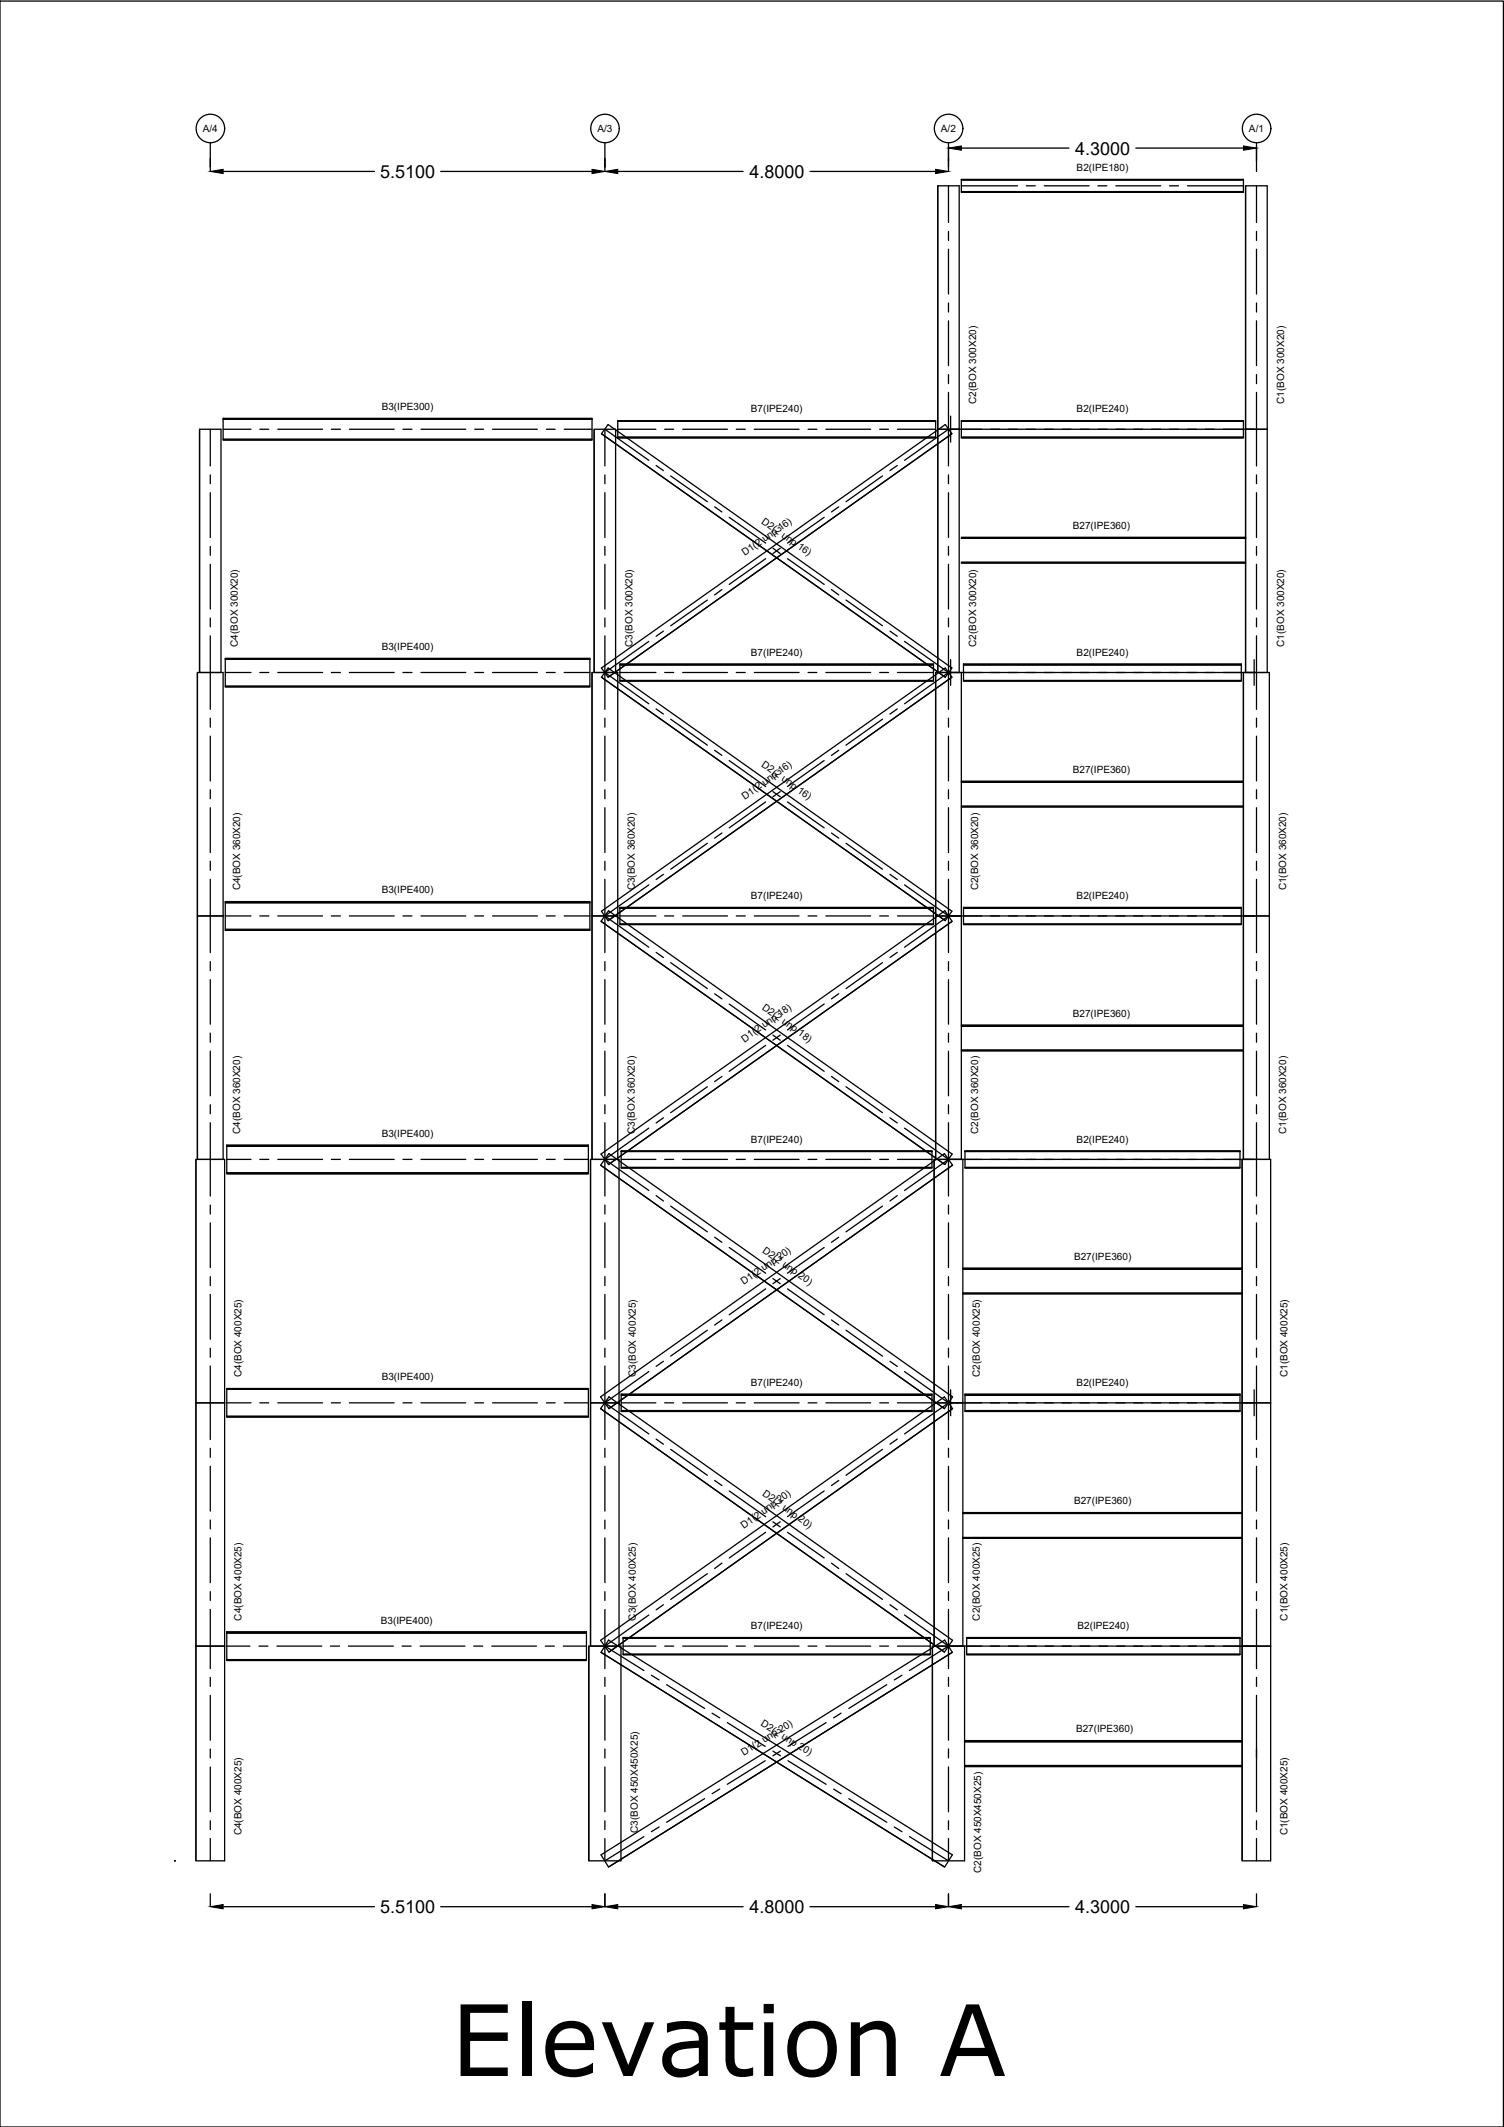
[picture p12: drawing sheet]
<svg xmlns="http://www.w3.org/2000/svg" width="297mm" height="420mm" viewBox="0 0 297 420" stroke-linecap="round" stroke-linejoin="round" font-family="sans-serif">
<!-- layer: 0 -->
<g fill="none" stroke="#000" stroke-width=".25">
<path d="M0 .2h296.9v420h-296.9zM41.5 28.2v5.7M44.1 33.9h29.9M87 33.9h29.9M119.5 28.2v5.7M122 33.9h24.8M160 33.9h24.8M185.2 36.7h4.2v96.1h-4.2v-48h4.2h-4.2zM185.2 36.7v96.1M187.3 28.2v5.7M187.3 36.7v7.2M189.9 35.4h55.7v2.6h-55.7z"/>
<path d="M189.9 38h55.7M189.9 37.8h55.7M189.9 36.7h11.1M189.9 29.3h21.2M202.7 36.7h1.8M206.2 36.7h8.9M216.8 36.7h1.8M220.4 36.7h8.8M224.3 29.3h21.3M231 36.7h1.7M234.5 36.7h11.1M245.6 35.5h-55.7h55.7"/>
<path d="M246 36.7h4.3v96.1h-4.3v-48h4.3h-4.3zM246 36.7v96.1M248.2 28.2v5.7M248.2 36.7v7.2M187.3 45.7v1.8M187.3 49.2v8.9M187.3 59.9v1.7M248.2 45.7v1.8M248.2 49.2v8.9M248.2 59.9v1.7M187.3 63.4v8.8M187.3 74v1.8"/>
<path d="M187.3 77.5v14.5M248.2 63.4v8.8M248.2 74v1.8M248.2 77.5v14.5M39.4 84.8h4.2v48h-4.2zM39.4 84.8v48M41.5 84.8v7.2M41.5 93.8v1.7M41.5 97.3v8.9M44.1 82.6h72.8v4.3h-72.8zM44.1 84.8h5.5M44.1 86.9h72.8"/>
<path d="M44.1 86.7h72.8M51.3 84.8h1.8M54.9 84.8h8.8M65.4 84.8h1.8M69 84.8h8.9M79.6 84.8h1.8M83.1 84.8h8.9M93.8 84.8h1.7M97.3 84.8h8.8M107.9 84.8h1.7M111.4 84.8h5.5M116.9 82.8h-72.8h72.8"/>
<path d="M117.3 84.8h4.3v48h-4.3zM117.3 84.8v48M118.8 85.7l67.9 48.1M119.5 93.8v1.7M119.5 97.3v8.9M120.1 83.9l67.9 48.1-1.3 1.8-67.9-48.1zM122 83.1h62.8v3.4h-62.8zM122 86.5h62.8M122 86.3h62.8M122 84.8h7.5M128.1 90.9l-8.6-6.1v7.2M129.6 91.9l1.4 1.1"/>
<path d="M131.3 84.8h1.8M132.5 94l7.2 5.1M134.8 84.8h8.9M145.4 84.8h1.8M149 84.8h8.8M159.6 84.8h1.7M163.1 84.8h8.9M173.7 84.8h1.8M174.3 94l-7.2 5.1M177.2 91.9l-1.4 1.1M177.2 84.8h7.6M184.8 83.2h-62.8h62.8"/>
<path d="M187.3 93.8v1.7M187.3 97.3v8.9M187.3 84.8l-8.7 6.1M187.7 84.8h60M187.7 82.2v5.1M188 85.7l-67.9 48.1M189.9 83.1h55.7v3.4h-55.7zM189.9 86.5h55.7M189.9 86.3h55.7M245.6 83.2h-55.7h55.7M248.2 93.8v1.7M248.2 97.3v8.9"/>
<path d="M41.5 108v1.7M41.5 111.5v8.8M119.5 108v1.7M119.5 111.5v8.8M139.7 118.5l-7.2 5.1M141.1 100.1l1.5 1M142.6 116.5l-1.5 1M144 102.2l7.2 5.1M151.2 110.4l-7.2 5M152.7 108.3l1.4 1M154.1 108.3l-1.4 1M155.5 110.4l7.3 5"/>
<path d="M162.8 102.2l-7.3 5.1M164.2 116.5l1.5 1M165.7 100.1l-1.5 1M167.1 118.5l7.2 5.1M187.3 108v1.7M187.3 111.5v8.8M189.9 111.2h56.1M189.9 111h56.1M189.9 106.1h56.1M246 106.3h-56.1h56.1M248.2 108v1.7M248.2 111.5v8.8"/>
<path d="M39 132.8h5.1v96.2h-5.1v-48.1h5.1h-5.1zM39 132.8v96.2M41.5 122.1v1.7M41.5 125.6v14.5M44.5 130h72v5.7h-72zM44.5 132.8h5.1M44.5 135.7h72M44.5 135.5h72M51.3 132.8h1.8M54.9 132.8h8.8M65.4 132.8h1.8M69 132.8h8.9"/>
<path d="M79.6 132.8h1.8M83.1 132.8h8.9M93.8 132.8h1.7M97.3 132.8h8.8M107.9 132.8h1.7M111.4 132.8h5.1M116.5 130.2h-72h72M116.9 132.8h5.1v96.2h-5.1v-48.1h5.1h-5.1zM116.9 132.8v96.2M118.8 132l67.9-48.1 1.3 1.8-67.9 48.1zM118.8 133.8l67.9 48.1M119.5 122.1v1.7"/>
<path d="M119.5 125.6v14.5M120.1 132l67.9 48-1.3 1.9-67.9-48.1zM122.4 131.1h62v3.4h-62zM122.4 134.5h62M122.4 134.4h62M122.4 132.8h7.1M128.1 126.7l-8.6 6.1 8.6 6.2M131 124.7l-1.4 1M131.3 132.8h1.8M134.8 132.8h8.9M145.4 132.8h1.8M149 132.8h8.8"/>
<path d="M159.6 132.8h1.7M163.1 132.8h8.9M173.7 132.8h1.8M175.8 124.7l1.4 1M177.2 132.8h7.2M178.6 126.7l8.7 6.1-8.7 6.2M184.4 131.3h-62h62M184.8 132.8h5.1v96.2h-5.1v-48.1h5.1h-5.1zM184.8 132.8v96.2M187.3 122.1v1.7M187.3 125.6v14.5M187.7 132.8h60"/>
<path d="M187.7 130.3v5.1M188 133.8l-67.9 48.1M190.3 131.1h54.9v3.4h-54.9zM190.3 134.5h54.9M190.3 134.4h54.9M245.2 131.3h-54.9h54.9M245.6 132.8h5.1v96.2h-5.1v-48.1h5.1h-5.1zM245.6 132.8v96.2M247.7 130.3v5.1M248.2 122.1v1.7M248.2 125.6v14.5M41.5 141.9v1.7"/>
<path d="M41.5 145.4v8.9M41.5 156v1.8M41.5 159.6v8.8M119.5 141.9v1.7M119.5 145.4v8.9M119.5 156v1.8M119.5 159.6v8.8M129.6 140l1.4 1.1M132.5 142.1l7.2 5.1M141.1 148.2l1.5 1M144 150.2l7.2 5.2M151.2 158.4l-7.2 5.1"/>
<path d="M152.7 156.4l1.4 1M154.1 156.4l-1.4 1M155.5 158.4l7.3 5.1M162.8 150.2l-7.3 5.2M165.7 148.2l-1.5 1M174.3 142.1l-7.2 5.1M177.2 140l-1.4 1.1M187.3 141.9v1.7M187.3 145.4v8.9M187.3 156v1.8M187.3 159.6v8.8M189.9 159.4h55.7"/>
<path d="M189.9 159.2h55.7M189.9 154.3h55.7M245.6 154.5h-55.7h55.7M248.2 141.9v1.7M248.2 145.4v8.9M248.2 156v1.8M248.2 159.6v8.8M41.5 170.1v1.8M41.5 173.7v14.5M44.5 178.1h72v5.7h-72zM116.5 178.3h-72h72M119.5 170.1v1.8"/>
<path d="M119.5 173.7v14.5M120.2 179.9l67.8 48.1-1.4 2-67.9-48zM122.4 179.2h62v3.4h-62zM128.1 174.8l-8.6 6.1 8.6 6.2M131 172.7l-1.4 1M139.7 166.6l-7.2 5.1M142.6 164.5l-1.5 1.1M164.2 164.5l1.5 1.1M167.1 166.6l7.2 5.1M175.8 172.7l1.4 1M178.6 174.8l8.7 6.1-8.7 6.2M184.4 179.4h-62h62"/>
<path d="M187.3 170.1v1.8M187.3 173.7v14.5M190.3 179.2h54.9v3.4h-54.9zM245.2 179.4h-54.9h54.9M248.2 170.1v1.8M248.2 173.7v14.5M41.5 189.9v1.8M41.5 193.5v8.8M44.5 180.9h5.1M44.5 183.8h72M44.5 183.6h72M51.3 180.9h1.8"/>
<path d="M54.9 180.9h8.8M65.4 180.9h1.8M69 180.9h8.9M79.6 180.9h1.8M83.1 180.9h8.9M93.8 180.9h1.7M97.3 180.9h8.8M107.9 180.9h1.7M111.4 180.9h5.1M118.7 182l67.9 48M118.8 180l67.9-48 1.3 1.8-67.9 48.1zM119.5 189.9v1.8"/>
<path d="M119.5 193.5v8.8M122.4 182.6h62M122.4 182.5h62M122.4 180.9h7.1M129.6 188.1l1.4 1M131.3 180.9h1.8M132.5 190.2l7.2 5.1M134.8 180.9h8.9M141.1 196.3l1.5 1M144 198.3l7.2 5.2M145.4 180.9h1.8M149 180.9h8.8"/>
<path d="M159.6 180.9h1.7M162.8 198.3l-7.3 5.2M163.1 180.9h8.9M165.7 196.3l-1.5 1M173.7 180.9h1.8M174.3 190.2l-7.2 5.1M177.2 188.1l-1.4 1M177.2 180.9h7.2M187.3 189.9v1.8M187.3 193.5v8.8M187.7 180.9h60M188 182l-67.8 48"/>
<path d="M190.3 182.6h54.9M190.3 182.5h54.9M248.2 189.9v1.8M248.2 193.5v8.8M41.5 204.1v1.8M41.5 207.6v8.9M41.5 218.2v1.8M119.5 204.1v1.8M119.5 207.6v8.9M119.5 218.2v1.8M139.7 214.7l-7.2 5.1M142.6 212.6l-1.5 1.1"/>
<path d="M151.2 206.5l-7.2 5.1M152.7 204.5l1.4 1M154.1 204.5l-1.4 1M155.5 206.5l7.3 5.1M164.2 212.6l1.5 1.1M167.1 214.7l7.2 5.1M187.3 204.1v1.8M187.3 207.6v8.9M187.3 218.2v1.8M189.9 207.6h55.7M189.9 207.4h55.7M189.9 202.5h55.7"/>
<path d="M245.6 202.6h-55.7h55.7M248.2 204.1v1.8M248.2 207.6v8.9M248.2 218.2v1.8M38.7 229h5.7v138.6h-5.7v-42.4h5.7h-5.7v-48.1h5.7h-5.7zM38.7 229v138.6M41.5 221.8v14.5M41.5 238v1.8M44.8 226.2h71.4v5.7h-71.4zM44.8 229h4.8M44.8 231.9h71.4M44.8 231.6h71.4"/>
<path d="M51.3 229h1.8M54.9 229h8.8M65.4 229h1.8M69 229h8.9M79.6 229h1.8M83.1 229h8.9M93.8 229h1.7M97.3 229h8.8M107.9 229h1.7M111.4 229h4.8M116.2 226.4h-71.4h71.4M116.6 229h5.7v96.2h-5.7v-48.1h5.7h-5.7z"/>
<path d="M116.6 229v96.2M118.6 230.2l67.9 48.1M118.7 228l67.9-48.1 1.4 2.1-67.8 48zM119.5 221.8v14.5M119.5 238v1.8M120.3 227.9l67.8 48-1.6 2.4-67.9-48.1zM122.7 227.3h61.4v3.4h-61.4zM122.7 230.7h61.4M122.7 230.6h61.4M122.7 229h6.8M128.1 222.8l-8.6 6.2 8.6 6.2M129.6 236.2l1.4 1"/>
<path d="M131 220.8l-1.4 1M131.3 229h1.8M132.5 238.3l7.2 5M134.8 229h8.9M145.4 229h1.8M149 229h8.8M159.6 229h1.7M163.1 229h8.9M173.7 229h1.8M174.3 238.3l-7.2 5M175.8 220.8l1.4 1M177.2 236.2l-1.4 1"/>
<path d="M177.2 229h6.9M178.6 222.8l8.7 6.2-8.7 6.2M184.1 227.5h-61.4h61.4M184.5 229h5.7v96.2h-5.7v-48.1h5.7h-5.7zM184.5 229v96.2M187.3 221.8v14.5M187.3 238v1.8M187.7 229h60M188.1 230.2l-67.8 48.1M190.6 227.3h54.3v3.4h-54.3zM190.6 230.7h54.3M190.6 230.6h54.3"/>
<path d="M244.9 227.5h-54.3h54.3M245.3 229h5.7v138.6h-5.7v-42.4h5.7h-5.7v-48.1h5.7h-5.7zM245.3 229v138.6M248.2 221.8v14.5M248.2 238v1.8M41.5 241.6v8.8M41.5 252.2v1.8M41.5 255.7v8.8M119.5 241.6v8.8M119.5 252.2v1.8M119.5 255.7v8.8M141.1 244.4l1.5 1"/>
<path d="M144 246.4l7.2 5.1M151.2 254.6l-7.2 5.1M152.7 252.6l1.4 1M154.1 252.6l-1.4 1M155.5 254.6l7.3 5.1M162.8 246.4l-7.3 5.1M165.7 244.4l-1.5 1M187.3 241.6v8.8M187.3 252.2v1.8M187.3 255.7v8.8M190.2 255.6h55.1M190.2 255.4h55.1"/>
<path d="M190.2 250.5h55.1M245.3 250.7h-55.1h55.1M248.2 241.6v8.8M248.2 252.2v1.8M248.2 255.7v8.8M41.5 266.3v1.8M41.5 269.8v14.6M44.8 274.3h71.4v5.6h-71.4zM44.8 277.1h4.8M44.8 279.9h71.4M44.8 279.7h71.4M51.3 277.1h1.8"/>
<path d="M54.9 277.1h8.8M65.4 277.1h1.8M69 277.1h8.9M79.6 277.1h1.8M83.1 277.1h8.9M93.8 277.1h1.7M97.3 277.1h8.8M107.9 277.1h1.7M111.4 277.1h4.8M116.2 274.4h-71.4h71.4M118.6 275.9l67.9-48 1.6 2.3-67.8 48.1zM118.6 278.3l67.9 48"/>
<path d="M119.5 266.3v1.8M119.5 269.8v14.6M120.3 275.9l67.8 48.1-1.6 2.3-67.9-48zM122.7 275.4h61.4v3.4h-61.4zM122.7 278.8h61.4M122.7 278.6h61.4M122.7 277.1h6.8M128.1 270.9l-8.6 6.2 8.6 6.2M131 268.9l-1.4 1M131.3 277.1h1.8M134.8 277.1h8.9M139.7 262.8l-7.2 5.1"/>
<path d="M142.6 260.7l-1.5 1M145.4 277.1h1.8M149 277.1h8.8M159.6 277.1h1.7M163.1 277.1h8.9M164.2 260.7l1.5 1M167.1 262.8l7.2 5.1M173.7 277.1h1.8M175.8 268.9l1.4 1M177.2 277.1h6.9M178.6 270.9l8.7 6.2-8.7 6.2M184.1 275.5h-61.4h61.4"/>
<path d="M187.3 266.3v1.8M187.3 269.8v14.6M187.7 277.1h60M187.7 274.5v5.2M188.1 278.3l-67.8 48M190.6 275.4h54.3v3.4h-54.3zM190.6 278.8h54.3M190.6 278.6h54.3M244.9 275.5h-54.3h54.3M247.7 274.5v5.2M248.2 266.3v1.8M248.2 269.8v14.6"/>
<path d="M41.5 286.1v1.8M41.5 289.6v8.9M119.5 286.1v1.8M119.5 289.6v8.9M129.6 284.3l1.4 1M132.5 286.3l7.2 5.1M141.1 292.4l1.5 1.1M144 294.5l7.2 5.1M162.8 294.5l-7.3 5.1M165.7 292.4l-1.5 1.1M174.3 286.3l-7.2 5.1M177.2 284.3l-1.4 1"/>
<path d="M187.3 286.1v1.8M187.3 289.6v8.9M190.2 298.8h55.1M245.3 299h-55.1h55.1M248.2 286.1v1.8M248.2 289.6v8.9M41.5 300.3v1.7M41.5 303.8v8.8M41.5 314.4v1.7M41.5 317.9v11.7M119.5 300.3v1.7M119.5 303.8v8.8"/>
<path d="M119.5 314.4v1.7M119.5 317.9v11.7M128.1 319l-8.6 6.2 7.7 4.8M131 317l-1.4 1M139.7 310.9l-7.2 5M142.6 308.8l-1.5 1M151.2 302.7l-7.2 5.1M152.7 300.6l1.4 1M154.1 300.6l-1.4 1M155.5 302.7l7.3 5.1M164.2 308.8l1.5 1M167.1 310.9l7.2 5"/>
<path d="M175.8 317l1.4 1M178.6 319l8.7 6.2-7.7 4.8M187.3 300.3v1.7M187.3 303.8v8.8M187.3 314.4v1.7M187.3 317.9v11.7M190.2 303.9h55.1M190.2 303.7h55.1M248.2 300.3v1.7M248.2 303.8v8.8M248.2 314.4v1.7M248.2 317.9v11.7"/>
<path d="M41.5 331.3v1.8M41.5 334.9v8.8M44.8 322.3h71v5.7h-71zM44.8 325.2h4.6M44.8 328h71M44.8 327.8h71M51.1 325.2h1.8M54.7 325.2h8.8M65.3 325.2h1.8M68.8 325.2h8.9M79.4 325.2h1.8M83 325.2h8.8"/>
<path d="M93.6 325.2h1.7M97.1 325.2h8.9M107.7 325.2h1.8M111.3 325.2h4.5M115.8 322.5h-71h71M116.3 325.2h6.3v42.4h-6.3zM116.3 325.2v42.4M118.6 324l67.9-48.1 1.6 2.4-67.8 48zM118.7 326.4l67.9 42.4M119.5 331.3v1.8M119.5 334.9v8.8M120.2 324l67.9 42.4-1.5 2.4-67.9-42.4z"/>
<path d="M123.1 323.5h60.6v3.4h-60.6zM123.1 326.9h60.6M123.1 326.7h60.6M123.1 325.2h6.4M128.7 330.9l1.5 1M131.3 325.2h1.8M131.7 332.8l7.4 4.7M134.8 325.2h8.9M140.6 338.4l1.6 .9M145.4 325.2h1.8M149 325.2h8.8M159.6 325.2h1.7"/>
<path d="M163.1 325.2h8.9M166.1 338.4l-1.5 .9M173.7 325.2h1.8M175.1 332.8l-7.5 4.7M177.2 325.2h6.5M178.1 330.9l-1.5 1M183.7 323.6h-60.6h60.6M184.1 325.2h6.4v42.4h-6.4zM184.1 325.2v42.4M187.3 331.3v1.8M187.3 334.9v8.8M187.7 325.2h60"/>
<path d="M188.1 326.4l-67.9 42.4M190.9 323.5h54v3.4h-54zM190.9 326.9h54M190.9 326.7h54M244.9 323.6h-54h54M248.2 331.3v1.8M248.2 334.9v8.8M41.5 345.5v1.8M41.5 349v8.9M41.5 359.7v1.7M119.5 345.5v1.8M119.5 349v8.9"/>
<path d="M119.5 359.7v1.7M139.1 355.3l-7.4 4.7M142.2 353.4l-1.6 .9M143.6 340.3l7.5 4.7M151.1 347.8l-7.5 4.7M152.7 345.9l1.4 .9M154.1 345.9l-1.4 .9M155.6 347.8l7.6 4.7M163.2 340.3l-7.6 4.7M164.6 353.4l1.5 .9M167.6 355.3l7.5 4.7M187.3 345.5v1.8"/>
<path d="M187.3 349v8.9M187.3 359.7v1.7M190.5 349h54.8M190.5 348.7h54.8M190.5 343.8h54.8M245.3 344h-54.8h54.8M248.2 343.8v5.2M248.2 349v8.9M248.2 359.7v1.7M34.5 367.6h.1M41.5 363.2v4.4M41.5 374.1v2.5"/>
<path d="M44.1 376.6h29.9M87 376.6h29.9M118.7 366.4l67.9-42.4 1.5 2.4-67.9 42.4zM119.5 374.1v2.5M122 376.6h24.8M127.2 362.8l-7.7 4.8v-4.4M130.2 360.9l-1.5 .9M160 376.6h24.8M176.6 360.9l1.5 .9M179.6 362.8l7.7 4.8v-4.4M187.3 374.1v2.5M189.9 376.6h21.2"/>
<path d="M224.3 376.6h21.3M248.2 363.2v4.4M248.2 374.1v2.5"/>
<circle cx="41.5" cy="25.4" r="2.82"/>
<circle cx="119.5" cy="25.4" r="2.82"/>
<circle cx="187.3" cy="25.4" r="2.82"/>
<circle cx="248.2" cy="25.4" r="2.82"/>
</g>
<path d="M41.5 33.9l2.6-.5v.9zM116.9 33.4l2.6 .5-2.6 .4zM119.5 33.9l2.5-.5v.9zM184.8 33.4l2.5 .5-2.5 .4zM187.3 29.3l2.6-.5v.9zM245.6 28.8l2.6 .5-2.6 .4zM41.5 376.6l2.6-.4v.9zM116.9 376.2l2.6 .4-2.6 .5zM119.5 376.6l2.5-.4v.9zM184.8 376.2l2.5 .4-2.5 .5zM187.3 376.6l2.6-.4v.9zM245.6 376.2l2.6 .4-2.6 .5z" fill="#000" stroke="#000" stroke-width=".2"/>
<text font-size="19.4" x="89.1" y="410.1">Elevation A</text>
<g font-size="3.6">
<text x="75.1" y="35.1">5.5100</text>
<text x="148" y="35.1">4.8000</text>
<text x="212.3" y="30.5">4.3000</text>
<text x="75.1" y="377.9">5.5100</text>
<text x="148" y="377.9">4.8000</text>
<text x="212.3" y="377.9">4.3000</text>
</g>
<g font-size="2">
<text x="40" y="26.1">A/4</text>
<text x="118" y="26.1">A/3</text>
<text x="185.8" y="26.1">A/2</text>
<text x="246.7" y="26.1">A/1</text>
<text x="212.6" y="33.8">B2(IPE180)</text>
<text x="75.4" y="81">B3(IPE300)</text>
<text x="148.3" y="81.4">B7(IPE240)</text>
<text x="192.8" y="79.8" transform="rotate(-90 192.8 79.8)">C2(BOX 300X20)</text>
<text x="212.6" y="81.4">B2(IPE240)</text>
<text x="253.6" y="79.8" transform="rotate(-90 253.6 79.8)">C1(BOX 300X20)</text>
<text x="150.3" y="103.3" transform="rotate(35 150.3 103.3)">D2(2 unp 16)</text>
<text x="211.9" y="104.5">B27(IPE360)</text>
<text x="147.1" y="109.9" transform="rotate(-35 147.1 109.9)">D1(2 unp 16)</text>
<text x="47" y="127.8" transform="rotate(-90 47 127.8)">C4(BOX 300X20)</text>
<text x="75.4" y="128.4">B3(IPE400)</text>
<text x="124.9" y="127.8" transform="rotate(-90 124.9 127.8)">C3(BOX 300X20)</text>
<text x="148.3" y="129.5">B7(IPE240)</text>
<text x="192.8" y="127.8" transform="rotate(-90 192.8 127.8)">C2(BOX 300X20)</text>
<text x="212.6" y="129.5">B2(IPE240)</text>
<text x="253.6" y="127.8" transform="rotate(-90 253.6 127.8)">C1(BOX 300X20)</text>
<text x="150.3" y="151.3" transform="rotate(35 150.3 151.3)">D2(2 unp 16)</text>
<text x="211.9" y="152.7">B27(IPE360)</text>
<text x="147.1" y="158" transform="rotate(-35 147.1 158)">D1(2 unp 16)</text>
<text x="47.4" y="175.9" transform="rotate(-90 47.4 175.9)">C4(BOX 360X20)</text>
<text x="75.4" y="176.5">B3(IPE400)</text>
<text x="125.3" y="175.9" transform="rotate(-90 125.3 175.9)">C3(BOX 360X20)</text>
<text x="148.3" y="177.6">B7(IPE240)</text>
<text x="193.2" y="175.9" transform="rotate(-90 193.2 175.9)">C2(BOX 360X20)</text>
<text x="212.6" y="177.6">B2(IPE240)</text>
<text x="254" y="175.9" transform="rotate(-90 254 175.9)">C1(BOX 360X20)</text>
<text x="150.4" y="199.3" transform="rotate(35 150.4 199.3)">D2(2 unp 18)</text>
<text x="211.9" y="200.9">B27(IPE360)</text>
<text x="147" y="206" transform="rotate(-35 147 206)">D1(2 unp 18)</text>
<text x="47.4" y="224" transform="rotate(-90 47.4 224)">C4(BOX 360X20)</text>
<text x="75.4" y="224.6">B3(IPE400)</text>
<text x="125.3" y="224" transform="rotate(-90 125.3 224)">C3(BOX 360X20)</text>
<text x="148.3" y="225.7">B7(IPE240)</text>
<text x="193.2" y="224" transform="rotate(-90 193.2 224)">C2(BOX 360X20)</text>
<text x="212.6" y="225.7">B2(IPE240)</text>
<text x="254" y="224" transform="rotate(-90 254 224)">C1(BOX 360X20)</text>
<text x="150.5" y="247.3" transform="rotate(35 150.5 247.3)">D2(2 unp 20)</text>
<text x="212.1" y="248.9">B27(IPE360)</text>
<text x="146.9" y="253.9" transform="rotate(-35 146.9 253.9)">D1(2 unp 20)</text>
<text x="47.7" y="272" transform="rotate(-90 47.7 272)">C4(BOX 400X25)</text>
<text x="75.4" y="272.7">B3(IPE400)</text>
<text x="125.6" y="272" transform="rotate(-90 125.6 272)">C3(BOX 400X25)</text>
<text x="148.3" y="273.8">B7(IPE240)</text>
<text x="193.5" y="272" transform="rotate(-90 193.5 272)">C2(BOX 400X25)</text>
<text x="212.6" y="273.8">B2(IPE240)</text>
<text x="254.3" y="272" transform="rotate(-90 254.3 272)">C1(BOX 400X25)</text>
<text x="150.5" y="295.3" transform="rotate(35 150.5 295.3)">D2(2 unp 20)</text>
<text x="212.1" y="297.2">B27(IPE360)</text>
<text x="146.9" y="302" transform="rotate(-35 146.9 302)">D1(2 unp 20)</text>
<text x="47.7" y="320.1" transform="rotate(-90 47.7 320.1)">C4(BOX 400X25)</text>
<text x="75.2" y="320.7">B3(IPE400)</text>
<text x="125.6" y="320.1" transform="rotate(-90 125.6 320.1)">C3(BOX 400X25)</text>
<text x="148.3" y="321.9">B7(IPE240)</text>
<text x="193.5" y="320.1" transform="rotate(-90 193.5 320.1)">C2(BOX 400X25)</text>
<text x="212.8" y="321.9">B2(IPE240)</text>
<text x="254.3" y="320.1" transform="rotate(-90 254.3 320.1)">C1(BOX 400X25)</text>
<text x="150.1" y="340.8" transform="rotate(32 150.1 340.8)">D2(2 unp 20)</text>
<text x="146.9" y="346.9" transform="rotate(-32 146.9 346.9)">D1(2 unp 20)</text>
<text x="212.5" y="342.2">B27(IPE360)</text>
<text x="47.7" y="362.5" transform="rotate(-90 47.7 362.5)">C4(BOX 400X25)</text>
<text x="126" y="362" transform="rotate(-90 126 362)">C3(BOX 450X450X25)</text>
<text x="254.3" y="362.5" transform="rotate(-90 254.3 362.5)">C1(BOX 400X25)</text>
<text x="193.8" y="370" transform="rotate(-90 193.8 370)">C2(BOX 450X450X25)</text>
</g>
</svg>
